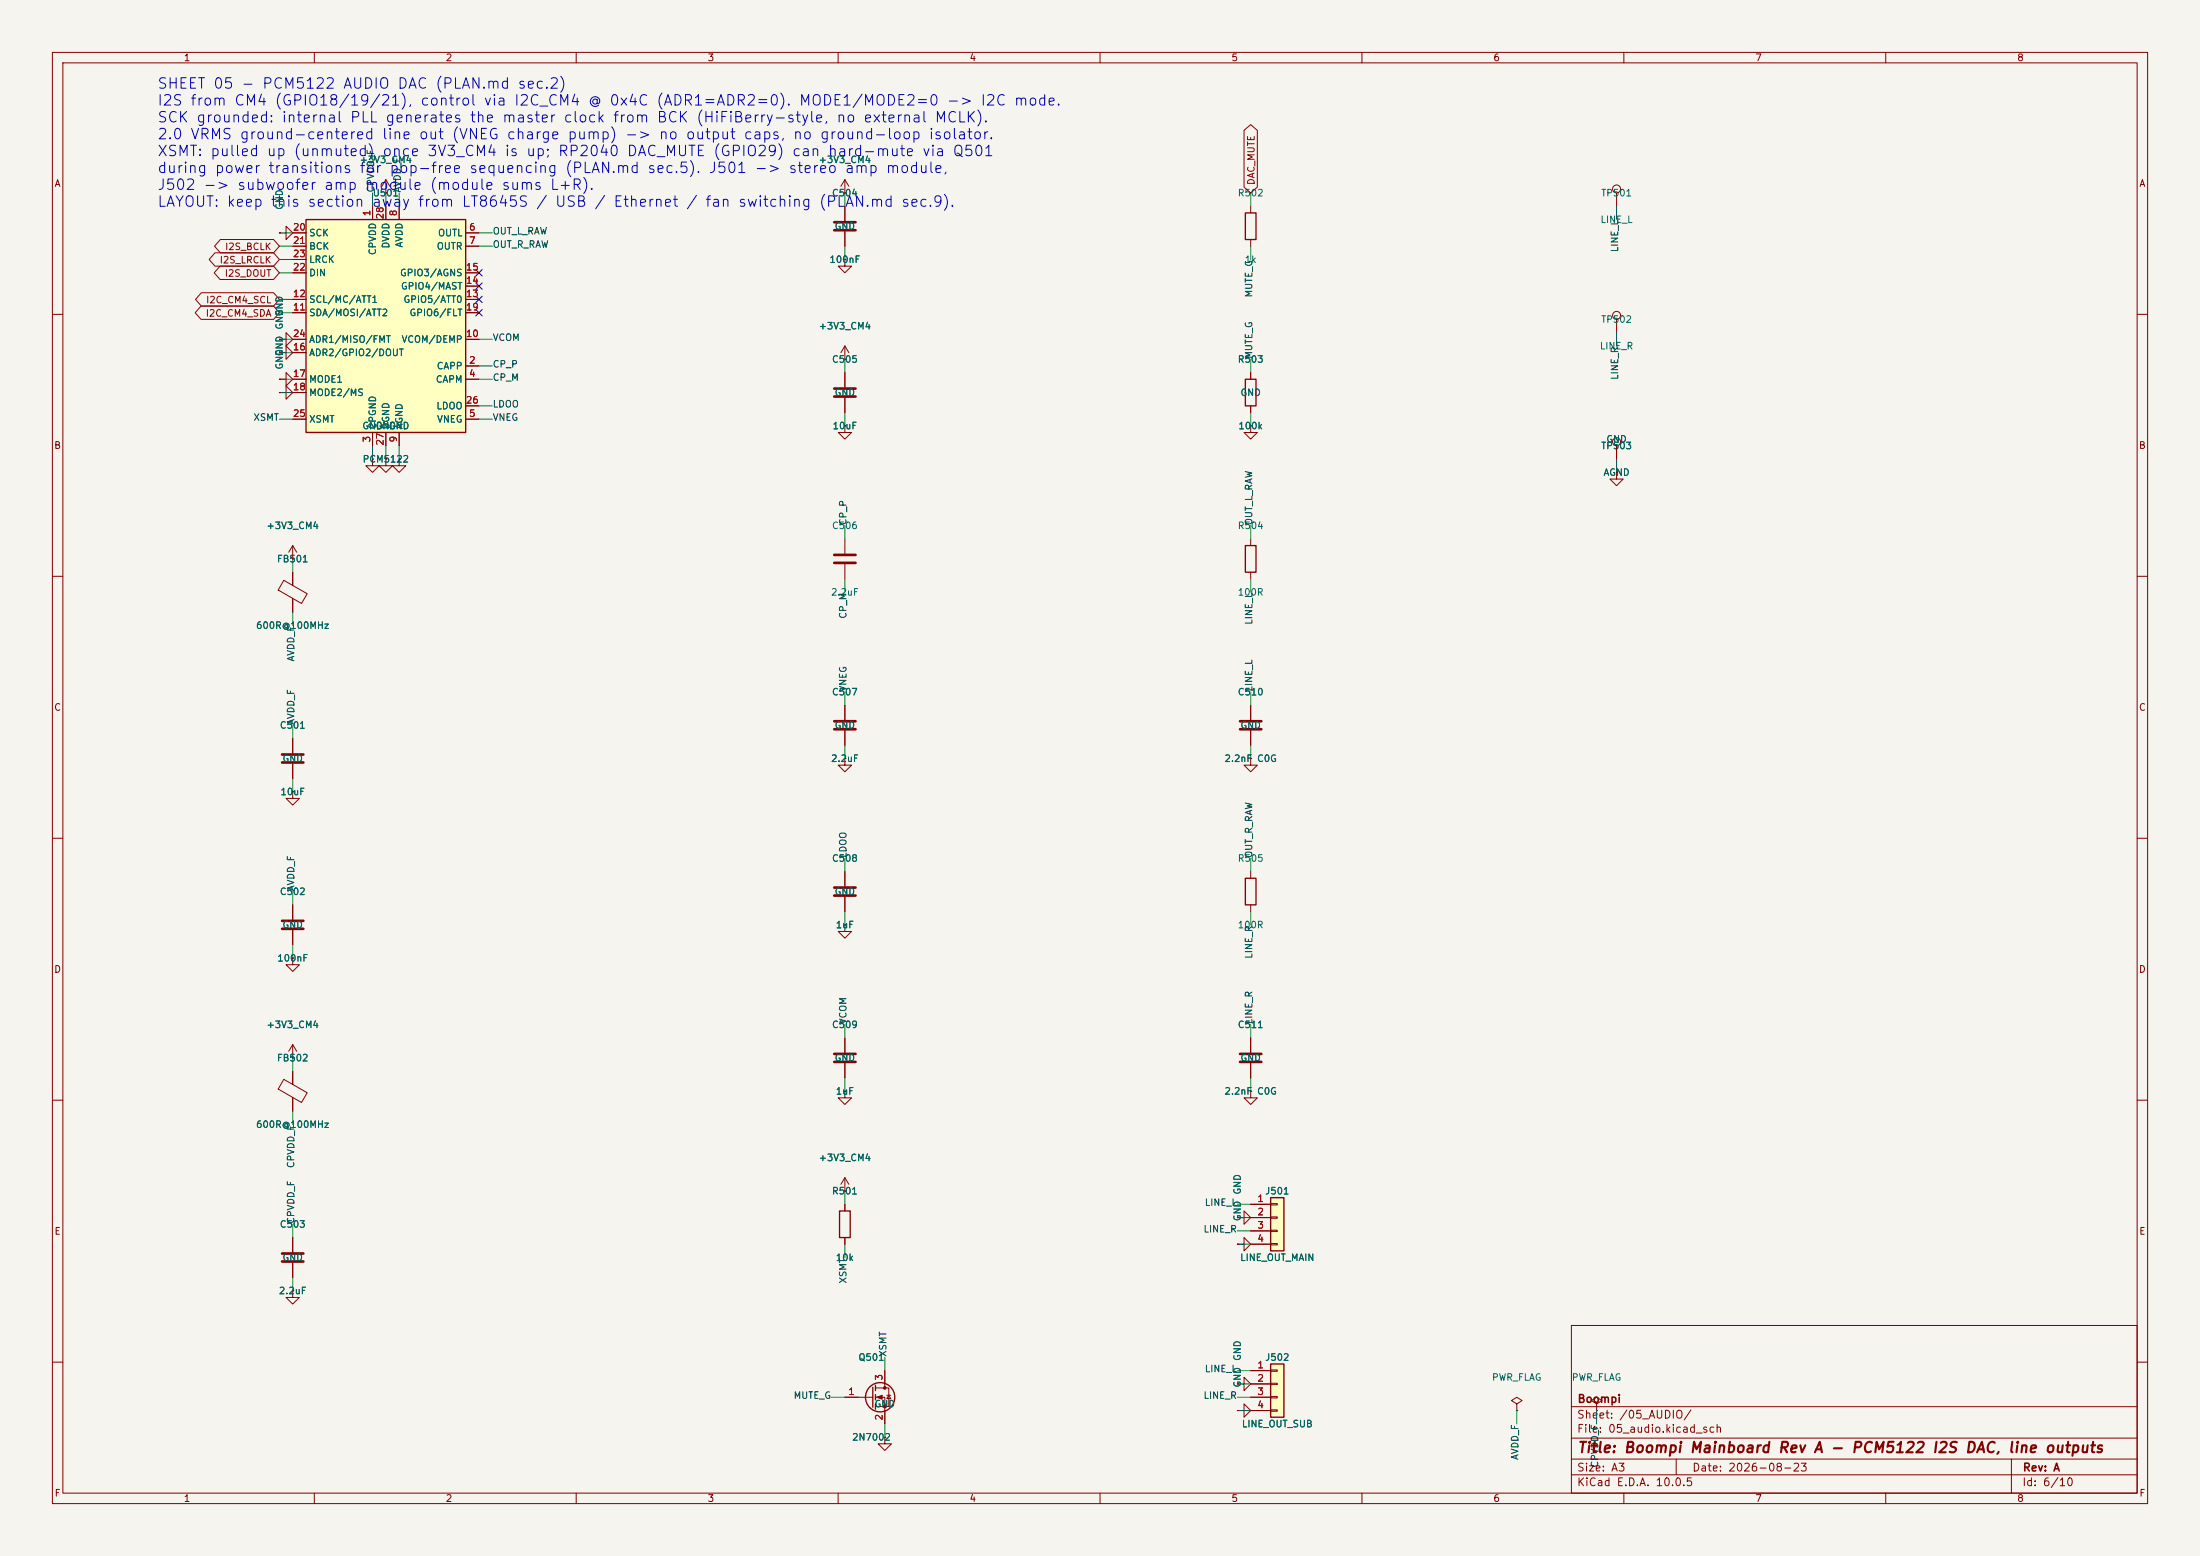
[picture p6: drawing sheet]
<svg xmlns="http://www.w3.org/2000/svg" width="420mm" height="297mm" viewBox="0 0 420 297" stroke-linecap="round" stroke-linejoin="round" font-family="sans-serif">
<path d="M0 0h420v297h-420z" fill="#f5f4ef" stroke="#f5f4ef" stroke-width=".19"/>
<g fill="none" stroke="#840000" stroke-width=".19">
<path d="M10 10h400v277h-400zM12 12h396v273h-396zM60 10v2M110 10v2M160 10v2M210 10v2M260 10v2M310 10v2M360 10v2M73.7 36.8h.1M73.7 34.3l-.8 1.3M73.7 34.3l.7 1.3"/>
<path d="M73.7 34.3v2.5M161.3 36.8h.1M161.3 34.3v2.5M161.3 34.3l-.8 1.3M161.3 34.3l.8 1.3M308.6 36.8v2.6M53.3 44.5h1.3v-1.3l1.3 1.3-1.3 1.2v-1.2M53.3 44.5h.1M10 60h2M53.3 64.8h1.3v-1.3l1.3 1.3-1.3 1.2v-1.2M53.3 64.8h.1M53.3 67.3h1.3v-1.3l1.3 1.3-1.3 1.3v-1.3"/>
<path d="M53.3 67.3h.1M53.3 72.4h1.3v-1.3l1.3 1.3-1.3 1.3v-1.3M53.3 72.4h.1M53.3 74.9h1.3v-1.2l1.3 1.2-1.3 1.3v-1.3M53.3 74.9h.1M238.8 71.1v1.3M238.8 77.5v1.2M308.6 61v2.5M408 60h2M161.3 81.3v1.3h1.3l-1.3 1.2-1.3-1.2h1.3M161.3 81.3h.1M238.8 81.3v1.3h1.2l-1.2 1.2-1.3-1.2h1.3"/>
<path d="M238.8 81.3h.1M308.6 90.2v1.2h1.3l-1.3 1.3-1.3-1.3h1.3M308.6 90.2h.1M308.6 85.1v2.5M10 110h2M161.3 102.9v2.8M161.3 107.7v2.8M238.8 102.9v1.2M238.8 109.2v1.3M408 110h2M238.8 134.6v2.8M238.8 139.4v2.8"/>
<path d="M10 160h2M238.8 144.8v1.3h1.2l-1.2 1.2-1.3-1.2h1.3M238.8 144.8h.1M408 160h2M238.8 166.4v1.2M238.8 172.7v1.3M238.8 198.1v2.8M10 210h2M238.8 208.3v1.3h1.2l-1.2 1.2-1.3-1.2h1.3M238.8 208.3h.1M238.8 202.9v2.8M408 210h2"/>
<path d="M236.2 237.5h1.3v-1.3l1.3 1.3-1.3 1.3v-1.3M236.2 237.5h.1M236.2 232.4h1.3v-1.3l1.3 1.3-1.3 1.3v-1.3M236.2 232.4h.1M55.9 246.4v1.2h1.2l-1.2 1.3-1.3-1.3h1.3M55.9 246.4h.1M300 253h108v32h-108zM10 260h2M236.2 264.2h1.3v-1.3l1.3 1.3-1.3 1.2v-1.2M236.2 264.2h.1M289.6 268l1-.7-1-.6-1.1 .6 1.1 .7v1.2M289.6 269.2h.1"/>
<path d="M300 278.5h108M300 274.5h108M300 268.5h108M304.8 268l1-.7-1-.6-1 .6 1 .7v1.2M304.8 269.2h.1M320 278.5v3M384 278.5v6.5M408 260h2M60 285v2M110 285v2M160 285v2M210 285v2"/>
<path d="M260 285v2M300 281.5h108M310 285v2M360 285v2"/>
<circle cx="308.6" cy="36.1" r=".76"/>
<circle cx="308.6" cy="60.2" r=".76"/>
<circle cx="308.6" cy="84.3" r=".76"/>
</g>
<path d="M159.3 105.9h4M159.3 107.4h4M236.7 137.7h4.1M236.7 139.2h4.1M236.7 201.2h4.1M236.7 202.7h4.1" fill="none" stroke="#840000" stroke-width=".51"/>
<path d="M237.7 72.4h2.1v5.1h-2.1zM237.7 104.1h2.1v5.1h-2.1zM237.7 167.6h2.1v5.1h-2.1z" fill="none" stroke="#840000" stroke-width=".25"/>
<path d="M58.4 41.9h30.5v40.7h-30.5z" fill="#ffffc2"/>
<path d="M58.4 41.9h30.5v40.7h-30.5z" fill="none" stroke="#840000" stroke-width=".25"/>
<g fill="none" stroke="#840000" stroke-width=".19">
<path d="M71.1 39.4v2.5M73.7 39.4v2.5M76.2 39.4v2.5M55.9 44.5h2.5M55.9 47h2.5M55.9 59.7h2.5M55.9 57.2h2.5M55.9 52.1h2.5M55.9 49.5h2.5M88.9 44.5h2.5M88.9 47h2.5M88.9 59.7h2.5"/>
<path d="M88.9 57.2h2.5M88.9 54.6h2.5M88.9 52.1h2.5M55.9 72.4h2.5M55.9 64.8h2.5M55.9 67.3h2.5M55.9 74.9h2.5M88.9 69.9h2.5M88.9 72.4h2.5M88.9 64.8h2.5M88.9 77.5h2.5M55.9 80h2.5"/>
<path d="M71.1 82.6v2.5M73.7 87.6v1.3h1.2l-1.2 1.3-1.3-1.3h1.3M73.7 87.6h.1M73.7 82.6v2.5M76.2 82.6v2.5M88.9 80h2.5"/>
</g>
<path d="M242.6 228.6h2.5v10.2h-2.5z" fill="#ffffc2"/>
<g fill="none" stroke="#840000" stroke-width=".25">
<path d="M237.7 40.6h2.1v5.1h-2.1zM160.3 231.1h2v5.1h-2zM242.6 228.6h2.5v10.2h-2.5zM166.6 264.8v3.8M167.1 264.4v1M167.1 266.2v1M167.1 268v1"/>
<circle cx="168" cy="266.7" r="2.79"/>
</g>
<g fill="none" stroke="#840000" stroke-width=".19">
<path d="M238.8 39.4v1.2M238.8 45.7v1.3M76.2 87.6v1.3h1.3l-1.3 1.3-1.3-1.3h1.3M76.2 87.6h.1M161.3 134.6v2.8M161.3 139.4v2.8M161.3 144.8v1.3h1.3l-1.3 1.2-1.3-1.2h1.3M161.3 144.8h.1M161.3 176.5v1.3h1.3l-1.3 1.3-1.3-1.3h1.3M161.3 176.5h.1M161.3 166.4v2.8M161.3 171.2v2.8"/>
<path d="M161.3 198.1v2.8M161.3 208.3v1.3h1.3l-1.3 1.2-1.3-1.2h1.3M161.3 208.3h.1M161.3 202.9v2.8M161.3 227.3h.1M161.3 224.8v2.5M161.3 229.9v1.2M161.3 236.2v1.3M161.3 224.8l-.8 1.3M161.3 224.8l.8 1.3M238.8 229.9h3.8M238.8 232.4h3.8"/>
<path d="M238.8 234.9h3.8M238.8 237.5h3.8M242.6 229.7h1.2v.3h-1.2zM242.6 232.3h1.2v.2h-1.2zM242.6 234.8h1.2v.3h-1.2zM242.6 237.4h1.2v.2h-1.2zM161.3 266.7h5.3M167.1 264.9h2.6v3.6h-2.6M167.1 266.7h1.8v5.1M168.9 274.3v1.3h1.3l-1.3 1.3-1.3-1.3h1.3M168.9 274.3h.1M168.9 261.6v3.3"/>
<path d="M169.3 266.3h.8M169.7 266.3l.4 .7h-.8zM236.2 269.2h1.3v-1.2l1.3 1.2-1.3 1.3v-1.3M236.2 269.2h.1"/>
</g>
<path d="M159.3 137.7h4M159.3 139.2h4M159.3 169.4h4M159.3 170.9h4M159.3 201.2h4M159.3 202.7h4" fill="none" stroke="#840000" stroke-width=".51"/>
<g fill="#840000" stroke="#840000" stroke-width=".19">
<path d="M167.4 266.7l1-.4v.8z"/>
<circle cx="168.9" cy="264.9" r=".25"/>
<circle cx="168.9" cy="268.5" r=".25"/>
</g>
<path d="M242.6 260.3h2.5v10.2h-2.5z" fill="#ffffc2"/>
<path d="M242.6 260.3h2.5v10.2h-2.5z" fill="none" stroke="#840000" stroke-width=".25"/>
<g fill="none" stroke="#840000" stroke-width=".19">
<path d="M71.1 39.4v2.5M73.7 36.8h.1M73.7 39.4v2.5M76.2 39.4v2.5M161.3 36.8h.1M161.3 39.4v2.8M237.5 24.9l1.3-1.1 1.2 1.1v10.8l-1.2 1.1-1.3-1.1zM38.4 58.4h13.8l1.1 1.3-1.1 1.3h-13.8l-1.1-1.3zM38.4 55.9h13.8l1.1 1.3-1.1 1.2h-13.8l-1.1-1.2zM41 48.3h11.2l1.1 1.2-1.1 1.3h-11.2l-1.1-1.3zM42 50.8h10.2l1.1 1.3-1.1 1.2h-10.2l-1.1-1.2zM42.1 45.7h10.1l1.1 1.3-1.1 1.3h-10.1l-1.1-1.3z"/>
<path d="M53.3 44.5h.1M55.9 44.5h2.5M55.9 47h2.5M55.9 59.7h2.5M55.9 57.2h2.5M55.9 52.1h2.5M55.9 49.5h2.5M88.9 44.5h2.5M88.9 47h2.5M88.9 59.7h2.5M88.9 57.2h2.5M88.9 54.6h2.5"/>
<path d="M88.9 52.1h2.5M161.3 49.5v1.3h1.3l-1.3 1.3-1.3-1.3h1.3M161.3 49.5h.1M161.3 44.2v2.8M53.3 64.8h.1M53.3 67.3h.1M53.3 72.4h.1M53.3 74.9h.1M55.9 72.4h2.5M55.9 64.8h2.5M55.9 67.3h2.5M55.9 74.9h2.5"/>
<path d="M88.9 69.9h2.5M88.9 72.4h2.5M88.9 64.8h2.5M88.9 77.5h2.5M161.3 68.6h.1M161.3 66v2.6M161.3 71.1v2.8M161.3 75.9v2.8M161.3 66l-.8 1.3M161.3 66l.8 1.3M238.8 71.1v1.3M238.8 77.5v1.2"/>
<path d="M55.9 80h2.5M71.1 87.6v1.3h1.3l-1.3 1.3-1.3-1.3h1.3M71.1 87.6h.1M71.1 82.6v2.5M73.7 87.6h.1M73.7 82.6v2.5M76.2 87.6h.1M76.2 82.6v2.5M88.9 80h2.5M161.3 81.3h.1M238.8 81.3h.1M308.6 90.2h.1"/>
<path d="M308.6 85.1v2.5M54.2 110.8l4.4 2.5-1 1.9-4.5-2.6zM55.9 106.7h.1M55.9 104.1v2.6M55.9 109.2v2.6M55.9 114.2v2.6M55.9 104.1l-.8 1.3M55.9 104.1l.7 1.3M161.3 134.6v2.8M161.3 139.4v2.8M238.8 134.6v2.8M238.8 139.4v2.8"/>
<path d="M55.9 151.1v1.3h1.2l-1.2 1.3-1.3-1.3h1.3M55.9 151.1h.1M55.9 141v2.8M55.9 145.8v2.8M161.3 144.8h.1M238.8 144.8h.1M55.9 172.7v2.8M55.9 177.5v2.8M161.3 176.5h.1M161.3 166.4v2.8M161.3 171.2v2.8M55.9 182.9v1.3h1.2l-1.2 1.2-1.3-1.2h1.3"/>
<path d="M55.9 182.9h.1M55.9 199.4v2.5M55.9 199.4l-.8 1.3M55.9 199.4l.7 1.3M161.3 198.1v2.8M238.8 198.1v2.8M54.2 206l4.4 2.6-1 1.8-4.5-2.5zM55.9 201.9h.1M55.9 204.5v2.5M55.9 209.5v2.6M161.3 208.3h.1M161.3 202.9v2.8"/>
<path d="M238.8 208.3h.1M238.8 202.9v2.8M55.9 236.2v2.8M161.3 227.3h.1M161.3 229.9v1.2M161.3 236.2v1.3M236.2 232.4h.1M236.2 237.5h.1M238.8 229.9h3.8M238.8 232.4h3.8M238.8 234.9h3.8M238.8 237.5h3.8"/>
<path d="M55.9 246.4h.1M55.9 241v2.8M161.3 266.7h2.5M168.9 274.3h.1M168.9 261.6v2.6M168.9 269.2v2.6M236.2 264.2h.1M236.2 269.2h.1M238.8 261.6h3.8M238.8 264.2h3.8M238.8 266.7h3.8M238.8 269.2h3.8"/>
<path d="M242.6 261.5h1.2v.2h-1.2zM242.6 264h1.2v.3h-1.2zM242.6 266.6h1.2v.2h-1.2zM242.6 269.1h1.2v.3h-1.2z"/>
</g>
<path d="M159.3 42.4h4M159.3 43.9h4M159.3 74.2h4M159.3 75.7h4M53.8 144h4.1M53.8 145.5h4.1M53.8 175.8h4.1M53.8 177.3h4.1M53.8 239.3h4.1M53.8 240.8h4.1" fill="none" stroke="#840000" stroke-width=".51"/>
<g fill="none" stroke="#009600" stroke-width=".19">
<path d="M71.1 36.8v2.6M73.7 36.8v2.6M76.2 36.8v2.6M161.3 36.8v2.6M238.8 36.8v2.6M308.6 39.4v2.5M53.3 49.5h2.6M53.3 47h2.6M53.3 44.5h2.6M53.3 59.7h2.6M53.3 57.2h2.6M53.3 52.1h2.6"/>
<path d="M91.4 47h2.6M91.4 44.5h2.6M161.3 47v2.5M238.8 47v2.5M53.3 64.8h2.6M53.3 72.4h2.6M53.3 74.9h2.6M53.3 67.3h2.6M91.4 64.8h2.6M91.4 69.9h2.6M91.4 72.4h2.6M91.4 77.5h2.6"/>
<path d="M161.3 68.6v2.5M161.3 78.7v2.6M238.8 68.6v2.5M238.8 78.7v2.6M308.6 63.5v2.5M53.3 80h2.6M71.1 85.1v2.5M73.7 85.1v2.5M76.2 85.1v2.5M91.4 80h2.6M308.6 87.6v2.6M55.9 106.7v2.5"/>
<path d="M55.9 116.8v2.6M161.3 100.3v2.6M161.3 110.5v2.5M238.8 100.3v2.6M238.8 110.5v2.5M55.9 138.4v2.6M161.3 132.1v2.5M238.8 132.1v2.5M55.9 148.6v2.5M161.3 142.2v2.6M238.8 142.2v2.6M55.9 170.2v2.5"/>
<path d="M161.3 163.8v2.6M161.3 174v2.5M238.8 163.8v2.6M238.8 174v2.5M55.9 180.3v2.6M161.3 195.6v2.5M238.8 195.6v2.5M55.9 201.9v2.6M55.9 212.1v2.5M161.3 205.7v2.6M238.8 205.7v2.6M55.9 233.7v2.5"/>
<path d="M161.3 227.3v2.6M161.3 237.5v2.5M236.2 229.9h2.6M236.2 232.4h2.6M236.2 234.9h2.6M236.2 237.5h2.6M55.9 243.8v2.6M168.9 259.1v2.5M158.7 266.7h2.6M168.9 271.8v2.5M236.2 266.7h2.6M236.2 261.6h2.6"/>
<path d="M236.2 269.2h2.6M236.2 264.2h2.6M289.6 269.2v2.6M304.8 269.2v2.6"/>
</g>
<path d="M90.8 51.5l1.2 1.2M90.8 54l1.2 1.2M90.8 56.5l1.2 1.3M90.8 59.1l1.2 1.2M92 51.5l-1.2 1.2M92 54l-1.2 1.2M92 56.5l-1.2 1.3M92 59.1l-1.2 1.2" fill="none" stroke="#000084" stroke-width=".19"/>
<g font-size="2" fill="#0000c2">
<text x="29.9" y="17.4">SHEET 05 - PCM5122 AUDIO DAC (PLAN.md sec.2)</text>
<text x="29.9" y="20.7">I2S from CM4 (GPIO18/19/21), control via I2C_CM4 @ 0x4C (ADR1=ADR2=0). MODE1/MODE2=0 -&gt; I2C mode.</text>
<text x="29.9" y="23.9">SCK grounded: internal PLL generates the master clock from BCK (HiFiBerry-style, no external MCLK).</text>
<text x="29.9" y="27.1">2.0 VRMS ground-centered line out (VNEG charge pump) -&gt; no output caps, no ground-loop isolator.</text>
<text x="29.9" y="30.3">XSMT: pulled up (unmuted) once 3V3_CM4 is up; RP2040 DAC_MUTE (GPIO29) can hard-mute via Q501</text>
<text x="29.9" y="33.5">during power transitions for pop-free sequencing (PLAN.md sec.5). J501 -&gt; stereo amp module,</text>
<text x="29.9" y="36.8">J502 -&gt; subwoofer amp module (module sums L+R).</text>
<text x="29.9" y="40">LAYOUT: keep this section away from LT8645S / USB / Ethernet / fan switching (PLAN.md sec.9).</text>
</g>
<text font-size="2" fill="#840000" x="301" y="277.8">Title: Boompi Mainboard Rev A - PCM5122 I2S DAC, line outputs</text>
<g font-size="1.5" fill="#840000">
<text x="301" y="268.1">Boompi</text>
<text x="300.9" y="273.8">File: 05_audio.kicad_sch</text>
<text x="300.9" y="271.1">Sheet: /05_AUDIO/</text>
<text x="300.9" y="281.2">Size: A3</text>
<text x="322.9" y="281.2">Date: 2026-08-23</text>
<text x="386" y="281.2">Rev: A</text>
<text x="300.9" y="284">KiCad E.D.A. 10.0.5</text>
<text x="385.9" y="284">Id: 6/10</text>
</g>
<g font-size="1.3" fill="#840000">
<text x="35" y="12">1</text>
<text x="85" y="12">2</text>
<text x="135" y="12">3</text>
<text x="185" y="12">4</text>
<text x="235" y="12">5</text>
<text x="285" y="12">6</text>
<text x="335" y="12">7</text>
<text x="385" y="12">8</text>
<text x="10.3" y="36">A</text>
<text x="239.8" y="35.4" transform="rotate(-90 239.8 35.4)">DAC_MUTE</text>
<text x="408.3" y="36">A</text>
<text x="41.8" y="50.6">I2S_LRCLK</text>
<text x="42.8" y="53.1">I2S_DOUT</text>
<text x="42.9" y="48">I2S_BCLK</text>
<text x="39.2" y="58.2">I2C_CM4_SCL</text>
<text x="39.2" y="60.7">I2C_CM4_SDA</text>
<text x="10.2" y="86">B</text>
<text x="408.2" y="86">B</text>
<text x="10.2" y="136">C</text>
<text x="408.2" y="136">C</text>
<text x="10.2" y="186">D</text>
<text x="408.2" y="186">D</text>
<text x="10.3" y="236">E</text>
<text x="408.3" y="236">E</text>
<text x="10.3" y="286">F</text>
<text x="35" y="287">1</text>
<text x="85" y="287">2</text>
<text x="135" y="287">3</text>
<text x="185" y="287">4</text>
<text x="235" y="287">5</text>
<text x="285" y="287">6</text>
<text x="335" y="287">7</text>
<text x="385" y="287">8</text>
<text x="408.3" y="286">F</text>
</g>
<g font-size="1.3" fill="#006464">
<text x="68.5" y="31.4">+3V3_CM4</text>
<text x="156.2" y="31.4">+3V3_CM4</text>
<text x="54.3" y="40.2" transform="rotate(-90 54.3 40.2)">GND</text>
<text x="71.1" y="37.8">U501</text>
<text x="158.7" y="37.8">C504</text>
<text x="236.2" y="37.8">R502</text>
<text x="305.5" y="37.8">TP501</text>
<text x="58.9" y="45.4">SCK</text>
<text x="58.9" y="48">BCK</text>
<text x="74.6" y="47.5" transform="rotate(-90 74.6 47.5)">DVDD</text>
<text x="77.2" y="47.4" transform="rotate(-90 77.2 47.4)">AVDD</text>
<text x="83.3" y="48">OUTR</text>
<text x="83.5" y="45.4">OUTL</text>
<text x="159.2" y="44.1">GND</text>
<text x="305.4" y="42.9">LINE_L</text>
<text x="58.9" y="53">DIN</text>
<text x="58.9" y="50.5">LRCK</text>
<text x="72.1" y="48.8" transform="rotate(-90 72.1 48.8)">CPVDD</text>
<text x="76.3" y="53">GPIO3/AGNS</text>
<text x="158.2" y="50.5">100nF</text>
<text x="237.5" y="50.5">1k</text>
<text x="58.9" y="58.1">SCL/MC/ATT1</text>
<text x="76.4" y="55.6">GPIO4/MAST</text>
<text x="76.9" y="58.1">GPIO5/ATT0</text>
<text x="54.3" y="60.5" transform="rotate(-90 54.3 60.5)">GND</text>
<text x="58.9" y="60.7">SDA/MOSI/ATT2</text>
<text x="58.9" y="65.7">ADR1/MISO/FMT</text>
<text x="76.6" y="65.7">VCOM/DEMP</text>
<text x="78.1" y="60.7">GPIO6/FLT</text>
<text x="156.2" y="63.2">+3V3_CM4</text>
<text x="305.5" y="61.9">TP502</text>
<text x="54.3" y="68.1" transform="rotate(-90 54.3 68.1)">GND</text>
<text x="58.9" y="68.3">ADR2/GPIO2/DOUT</text>
<text x="83.3" y="70.8">CAPP</text>
<text x="158.7" y="69.5">C505</text>
<text x="236.2" y="69.5">R503</text>
<text x="305.3" y="67">LINE_R</text>
<text x="58.9" y="73.4">MODE1</text>
<text x="58.9" y="75.9">MODE2/MS</text>
<text x="83.1" y="73.4">CAPM</text>
<text x="159.2" y="75.9">GND</text>
<text x="236.7" y="75.9">GND</text>
<text x="58.9" y="81">XSMT</text>
<text x="69.1" y="82.2">GND</text>
<text x="71.6" y="82.2">GND</text>
<text x="72.1" y="82.1" transform="rotate(-90 72.1 82.1)">CPGND</text>
<text x="74.1" y="82.2">GND</text>
<text x="74.6" y="82.1" transform="rotate(-90 74.6 82.1)">DGND</text>
<text x="77.2" y="82.1" transform="rotate(-90 77.2 82.1)">AGND</text>
<text x="83.2" y="78.4">LDOO</text>
<text x="83.3" y="81">VNEG</text>
<text x="158.8" y="82.2">10uF</text>
<text x="236.3" y="82.2">100k</text>
<text x="69.1" y="88.6">PCM5122</text>
<text x="305.5" y="86.1">TP503</text>
<text x="306.5" y="84.8">GND</text>
<text x="306" y="91.1">AGND</text>
<text x="50.8" y="101.3">+3V3_CM4</text>
<text x="158.7" y="101.3">C506</text>
<text x="236.2" y="101.3">R504</text>
<text x="52.8" y="107.6">FB501</text>
<text x="158.5" y="114">2.2uF</text>
<text x="236.2" y="114">100R</text>
<text x="48.8" y="120.3">600R@100MHz</text>
<text x="158.7" y="133">C507</text>
<text x="236.2" y="133">C510</text>
<text x="53.3" y="139.4">C501</text>
<text x="159.2" y="139.4">GND</text>
<text x="236.7" y="139.4">GND</text>
<text x="53.8" y="145.7">GND</text>
<text x="158.5" y="145.7">2.2uF</text>
<text x="233.6" y="145.7">2.2nF C0G</text>
<text x="53.4" y="152.1">10uF</text>
<text x="158.7" y="164.8">C508</text>
<text x="236.2" y="164.8">R505</text>
<text x="53.3" y="171.1">C502</text>
<text x="159.2" y="171.1">GND</text>
<text x="53.8" y="177.5">GND</text>
<text x="159.4" y="177.5">1uF</text>
<text x="236.2" y="177.5">100R</text>
<text x="52.8" y="183.8">100nF</text>
<text x="50.8" y="196.5">+3V3_CM4</text>
<text x="158.7" y="196.5">C509</text>
<text x="236.2" y="196.5">C511</text>
<text x="52.8" y="202.9">FB502</text>
<text x="159.2" y="202.9">GND</text>
<text x="236.7" y="202.9">GND</text>
<text x="159.4" y="209.2">1uF</text>
<text x="233.6" y="209.2">2.2nF C0G</text>
<text x="48.8" y="215.6">600R@100MHz</text>
<text x="156.2" y="221.9">+3V3_CM4</text>
<text x="158.7" y="228.3">R501</text>
<text x="237.2" y="233.2" transform="rotate(-90 237.2 233.2)">GND</text>
<text x="237.2" y="228.1" transform="rotate(-90 237.2 228.1)">GND</text>
<text x="241.4" y="228.3">J501</text>
<text x="53.3" y="234.6">C503</text>
<text x="53.8" y="241">GND</text>
<text x="159.4" y="241">10k</text>
<text x="236.6" y="241">LINE_OUT_MAIN</text>
<text x="53.1" y="247.3">2.2uF</text>
<text x="163.8" y="260">Q501</text>
<text x="237.2" y="259.9" transform="rotate(-90 237.2 259.9)">GND</text>
<text x="241.4" y="260">J502</text>
<text x="284.7" y="263.9">PWR_FLAG</text>
<text x="300" y="263.9">PWR_FLAG</text>
<text x="166.8" y="268.9">GND</text>
<text x="237.2" y="265" transform="rotate(-90 237.2 265)">GND</text>
<text x="162.6" y="275.3">2N7002</text>
<text x="237" y="272.7">LINE_OUT_SUB</text>
</g>
<g font-size="1.3" fill="#a90000">
<text x="71" y="41.4" transform="rotate(-90 71 41.4)">1</text>
<text x="73.5" y="42" transform="rotate(-90 73.5 42)">28</text>
<text x="76.1" y="41.4" transform="rotate(-90 76.1 41.4)">8</text>
<text x="55.8" y="44.3">20</text>
<text x="55.8" y="46.9">21</text>
<text x="89.4" y="44.3">6</text>
<text x="89.4" y="46.9">7</text>
<text x="55.8" y="51.9">22</text>
<text x="55.8" y="49.4">23</text>
<text x="88.8" y="51.9">15</text>
<text x="55.8" y="59.6">11</text>
<text x="55.8" y="57">12</text>
<text x="88.8" y="57">13</text>
<text x="88.8" y="54.5">14</text>
<text x="88.8" y="59.6">19</text>
<text x="55.8" y="64.6">24</text>
<text x="88.8" y="64.6">10</text>
<text x="55.8" y="67.2">16</text>
<text x="89.4" y="69.7">2</text>
<text x="55.8" y="72.3">17</text>
<text x="55.8" y="74.8">18</text>
<text x="88.8" y="77.3">26</text>
<text x="89.4" y="72.3">4</text>
<text x="55.8" y="79.9">25</text>
<text x="89.4" y="79.9">5</text>
<text x="71" y="84.6" transform="rotate(-90 71 84.6)">3</text>
<text x="73.5" y="85.2" transform="rotate(-90 73.5 85.2)">27</text>
<text x="76.1" y="84.6" transform="rotate(-90 76.1 84.6)">9</text>
<text x="239.9" y="229.7">1</text>
<text x="239.9" y="232.3">2</text>
<text x="239.9" y="234.8">3</text>
<text x="239.9" y="237.4">4</text>
<text x="168.8" y="263.6" transform="rotate(-90 168.8 263.6)">3</text>
<text x="239.9" y="261.5">1</text>
<text x="161.8" y="266.6">1</text>
<text x="239.9" y="264">2</text>
<text x="239.9" y="266.6">3</text>
<text x="239.9" y="269.1">4</text>
<text x="168.8" y="271.2" transform="rotate(-90 168.8 271.2)">2</text>
</g>
<g font-size="1.3" fill="#0f0f0f">
<text x="71.7" y="36.9" transform="rotate(-90 71.7 36.9)">CPVDD_F</text>
<text x="76.8" y="36.9" transform="rotate(-90 76.8 36.9)">AVDD_F</text>
<text x="94" y="45.1">OUT_L_RAW</text>
<text x="94" y="47.6">OUT_R_RAW</text>
<text x="309.2" y="48.2" transform="rotate(-90 309.2 48.2)">LINE_L</text>
<text x="239.4" y="56.9" transform="rotate(-90 239.4 56.9)">MUTE_G</text>
<text x="94" y="65.4">VCOM</text>
<text x="94" y="70.5">CP_P</text>
<text x="239.4" y="68.6" transform="rotate(-90 239.4 68.6)">MUTE_G</text>
<text x="94" y="73">CP_M</text>
<text x="309.2" y="72.6" transform="rotate(-90 309.2 72.6)">LINE_R</text>
<text x="48.3" y="80.6">XSMT</text>
<text x="94" y="80.6">VNEG</text>
<text x="94" y="78.1">LDOO</text>
<text x="161.9" y="100.4" transform="rotate(-90 161.9 100.4)">CP_P</text>
<text x="239.4" y="100.4" transform="rotate(-90 239.4 100.4)">OUT_L_RAW</text>
<text x="161.9" y="118.2" transform="rotate(-90 161.9 118.2)">CP_M</text>
<text x="239.4" y="119.4" transform="rotate(-90 239.4 119.4)">LINE_L</text>
<text x="56.5" y="126.4" transform="rotate(-90 56.5 126.4)">AVDD_F</text>
<text x="161.9" y="132.1" transform="rotate(-90 161.9 132.1)">VNEG</text>
<text x="239.4" y="132.1" transform="rotate(-90 239.4 132.1)">LINE_L</text>
<text x="56.5" y="138.5" transform="rotate(-90 56.5 138.5)">AVDD_F</text>
<text x="161.9" y="163.9" transform="rotate(-90 161.9 163.9)">LDOO</text>
<text x="239.4" y="163.9" transform="rotate(-90 239.4 163.9)">OUT_R_RAW</text>
<text x="56.5" y="170.2" transform="rotate(-90 56.5 170.2)">AVDD_F</text>
<text x="239.4" y="183.1" transform="rotate(-90 239.4 183.1)">LINE_R</text>
<text x="161.9" y="195.6" transform="rotate(-90 161.9 195.6)">VCOM</text>
<text x="239.4" y="195.6" transform="rotate(-90 239.4 195.6)">LINE_R</text>
<text x="56.5" y="223.1" transform="rotate(-90 56.5 223.1)">CPVDD_F</text>
<text x="56.5" y="233.7" transform="rotate(-90 56.5 233.7)">CPVDD_F</text>
<text x="229.9" y="230.5">LINE_L</text>
<text x="229.6" y="235.6">LINE_R</text>
<text x="161.9" y="245.1" transform="rotate(-90 161.9 245.1)">XSMT</text>
<text x="169.5" y="259.1" transform="rotate(-90 169.5 259.1)">XSMT</text>
<text x="229.9" y="262.2">LINE_L</text>
<text x="151.4" y="267.3">MUTE_G</text>
<text x="229.6" y="267.3">LINE_R</text>
<text x="290.2" y="278.8" transform="rotate(-90 290.2 278.8)">AVDD_F</text>
<text x="305.4" y="280.2" transform="rotate(-90 305.4 280.2)">CPVDD_F</text>
</g>
</svg>
